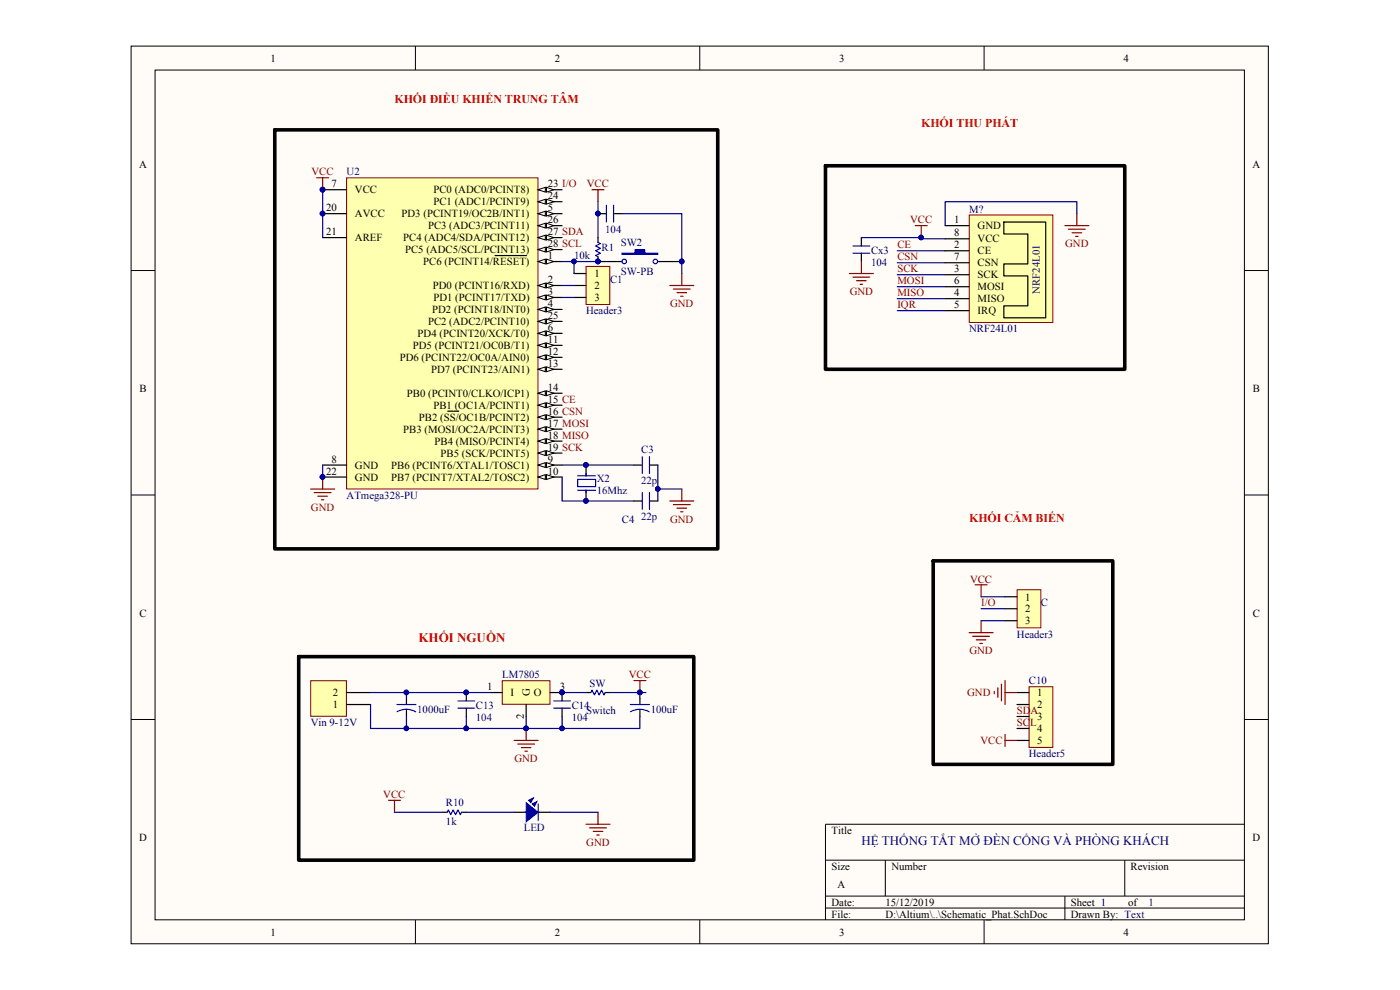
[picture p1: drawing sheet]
<svg xmlns="http://www.w3.org/2000/svg" width="297mm" height="210mm" viewBox="0 0 297 210" stroke-linecap="round" stroke-linejoin="round" font-family="sans-serif">
<path d="M27.9 9.8h241.2v190.4h-241.2z" fill="#fffcf8"/>
<path d="M27.8 9.8h241.3v190.4h-241.3z" fill="none" stroke="#000" stroke-width=".21"/>
<path d="M32.9 14.9h231.1v180.2h-231.1z" fill="#fffcf8"/>
<g fill="none" stroke="#000" stroke-width=".21">
<path d="M32.9 14.9h231.1v180.2h-231.1zM88.1 9.8v5M148.4 9.8v5M208.8 9.8v5M27.8 57.4h5.1M264 57.4h5.1M27.8 105h5.1M264 105h5.1M27.8 152.6h5.1M264 152.6h5.1M264 174.8h-88.9v20.4M88.1 195.2v5"/>
<path d="M148.4 195.2v5M175.1 182.5h88.9M175.1 190.1h88.9M175.1 192.6h88.9M187.8 182.5v7.6M208.8 195.2v5M225.9 190.1v5.1M238.6 182.5v7.6"/>
</g>
<path d="M73.6 37.8h40.5v65.9h-40.5z" fill="#ffffb0"/>
<path d="M73.5 37.7h40.6v66h-40.6z" fill="none" stroke="#800000" stroke-width=".21"/>
<path d="M114.2 55.5h5" fill="none" stroke="#000" stroke-width=".25"/>
<path d="M114.2 55.5l1.5-.5v1z" fill="#fffcf8"/>
<path d="M114.2 55.5l1.5-.5v1z" fill="none" stroke="#000" stroke-width=".21"/>
<path d="M115.9 55l1.6 .5-1.6 .5z" fill="#fffcf8"/>
<path d="M115.9 55l1.6 .5-1.6 .5z" fill="none" stroke="#000" stroke-width=".21"/>
<path d="M105 54.2h4M109.1 54.2h2.6M114.2 60.6h5" fill="none" stroke="#000" stroke-width=".25"/>
<path d="M114.2 60.6l1.5-.5v1z" fill="#fffcf8"/>
<path d="M114.2 60.6l1.5-.5v1z" fill="none" stroke="#000" stroke-width=".21"/>
<path d="M115.9 60.1l1.6 .5-1.6 .5z" fill="#fffcf8"/>
<path d="M115.9 60.1l1.6 .5-1.6 .5z" fill="none" stroke="#000" stroke-width=".21"/>
<path d="M114.2 63.1h5" fill="none" stroke="#000" stroke-width=".25"/>
<path d="M114.2 63.1l1.5-.5v1z" fill="#fffcf8"/>
<path d="M114.2 63.1l1.5-.5v1z" fill="none" stroke="#000" stroke-width=".21"/>
<path d="M115.9 62.6l1.6 .5-1.6 .5z" fill="#fffcf8"/>
<path d="M115.9 62.6l1.6 .5-1.6 .5z" fill="none" stroke="#000" stroke-width=".21"/>
<path d="M114.2 65.6h5" fill="none" stroke="#000" stroke-width=".25"/>
<path d="M114.2 65.6l1.5-.5v1z" fill="#fffcf8"/>
<path d="M114.2 65.6l1.5-.5v1z" fill="none" stroke="#000" stroke-width=".21"/>
<path d="M115.9 65.1l1.6 .5-1.6 .5z" fill="#fffcf8"/>
<path d="M115.9 65.1l1.6 .5-1.6 .5z" fill="none" stroke="#000" stroke-width=".21"/>
<path d="M114.2 68.2h5" fill="none" stroke="#000" stroke-width=".25"/>
<path d="M114.2 68.2l1.5-.5v1z" fill="#fffcf8"/>
<path d="M114.2 68.2l1.5-.5v1z" fill="none" stroke="#000" stroke-width=".21"/>
<path d="M115.9 67.7l1.6 .5-1.6 .5z" fill="#fffcf8"/>
<path d="M115.9 67.7l1.6 .5-1.6 .5z" fill="none" stroke="#000" stroke-width=".21"/>
<path d="M114.2 70.7h5" fill="none" stroke="#000" stroke-width=".25"/>
<path d="M114.2 70.7l1.5-.5v1z" fill="#fffcf8"/>
<path d="M114.2 70.7l1.5-.5v1z" fill="none" stroke="#000" stroke-width=".21"/>
<path d="M115.9 70.2l1.6 .5-1.6 .5z" fill="#fffcf8"/>
<path d="M115.9 70.2l1.6 .5-1.6 .5z" fill="none" stroke="#000" stroke-width=".21"/>
<path d="M68.4 40.2h5.1M68.4 98.7h5.1M114.2 98.7h5" fill="none" stroke="#000" stroke-width=".25"/>
<circle cx="68.4" cy="40.2" r=".48" fill="#000080" stroke="#000080" stroke-width=".21"/>
<path d="M114.2 98.7l1.5-.6v1.1z" fill="#fffcf8"/>
<path d="M114.2 98.7l1.5-.6v1.1z" fill="none" stroke="#000" stroke-width=".21"/>
<path d="M115.9 98.1l1.6 .6-1.6 .5z" fill="#fffcf8"/>
<path d="M115.9 98.1l1.6 .6-1.6 .5z" fill="none" stroke="#000" stroke-width=".21"/>
<path d="M114.2 101.2h5" fill="none" stroke="#000" stroke-width=".25"/>
<path d="M114.2 101.2l1.5-.5v1z" fill="#fffcf8"/>
<path d="M114.2 101.2l1.5-.5v1z" fill="none" stroke="#000" stroke-width=".21"/>
<path d="M115.9 100.7l1.6 .5-1.6 .5z" fill="#fffcf8"/>
<path d="M115.9 100.7l1.6 .5-1.6 .5z" fill="none" stroke="#000" stroke-width=".21"/>
<path d="M114.2 73.3h5" fill="none" stroke="#000" stroke-width=".25"/>
<path d="M114.2 73.3l1.5-.6v1.1z" fill="#fffcf8"/>
<path d="M114.2 73.3l1.5-.6v1.1z" fill="none" stroke="#000" stroke-width=".21"/>
<path d="M115.9 72.7l1.6 .6-1.6 .5z" fill="#fffcf8"/>
<path d="M115.9 72.7l1.6 .6-1.6 .5z" fill="none" stroke="#000" stroke-width=".21"/>
<path d="M114.2 75.8h5" fill="none" stroke="#000" stroke-width=".25"/>
<path d="M114.2 75.8l1.5-.5v1z" fill="#fffcf8"/>
<path d="M114.2 75.8l1.5-.5v1z" fill="none" stroke="#000" stroke-width=".21"/>
<path d="M115.9 75.3l1.6 .5-1.6 .5z" fill="#fffcf8"/>
<path d="M115.9 75.3l1.6 .5-1.6 .5z" fill="none" stroke="#000" stroke-width=".21"/>
<path d="M114.2 78.3h5" fill="none" stroke="#000" stroke-width=".25"/>
<path d="M114.2 78.3l1.5-.5v1z" fill="#fffcf8"/>
<path d="M114.2 78.3l1.5-.5v1z" fill="none" stroke="#000" stroke-width=".21"/>
<path d="M115.9 77.8l1.6 .5-1.6 .5z" fill="#fffcf8"/>
<path d="M115.9 77.8l1.6 .5-1.6 .5z" fill="none" stroke="#000" stroke-width=".21"/>
<path d="M114.2 83.4h5" fill="none" stroke="#000" stroke-width=".25"/>
<path d="M114.2 83.4l1.5-.5v1z" fill="#fffcf8"/>
<path d="M114.2 83.4l1.5-.5v1z" fill="none" stroke="#000" stroke-width=".21"/>
<path d="M115.9 82.9l1.6 .5-1.6 .5z" fill="#fffcf8"/>
<path d="M115.9 82.9l1.6 .5-1.6 .5z" fill="none" stroke="#000" stroke-width=".21"/>
<path d="M114.2 86h5" fill="none" stroke="#000" stroke-width=".25"/>
<path d="M114.2 86l1.5-.6v1.1z" fill="#fffcf8"/>
<path d="M114.2 86l1.5-.6v1.1z" fill="none" stroke="#000" stroke-width=".21"/>
<path d="M115.9 85.4l1.6 .6-1.6 .5z" fill="#fffcf8"/>
<path d="M115.9 85.4l1.6 .6-1.6 .5z" fill="none" stroke="#000" stroke-width=".21"/>
<path d="M114.2 88.5h5" fill="none" stroke="#000" stroke-width=".25"/>
<path d="M114.2 88.5l1.5-.5v1z" fill="#fffcf8"/>
<path d="M114.2 88.5l1.5-.5v1z" fill="none" stroke="#000" stroke-width=".21"/>
<path d="M115.9 88l1.6 .5-1.6 .5z" fill="#fffcf8"/>
<path d="M115.9 88l1.6 .5-1.6 .5z" fill="none" stroke="#000" stroke-width=".21"/>
<path d="M95 87.2h1.1M96.2 87.2h1.1M114.2 91h5" fill="none" stroke="#000" stroke-width=".25"/>
<path d="M114.2 91l1.5-.5v1z" fill="#fffcf8"/>
<path d="M114.2 91l1.5-.5v1z" fill="none" stroke="#000" stroke-width=".21"/>
<path d="M115.9 90.5l1.6 .5-1.6 .5z" fill="#fffcf8"/>
<path d="M115.9 90.5l1.6 .5-1.6 .5z" fill="none" stroke="#000" stroke-width=".21"/>
<path d="M114.2 93.6h5" fill="none" stroke="#000" stroke-width=".25"/>
<path d="M114.2 93.6l1.5-.5v1z" fill="#fffcf8"/>
<path d="M114.2 93.6l1.5-.5v1z" fill="none" stroke="#000" stroke-width=".21"/>
<path d="M115.9 93.1l1.6 .5-1.6 .5z" fill="#fffcf8"/>
<path d="M115.9 93.1l1.6 .5-1.6 .5z" fill="none" stroke="#000" stroke-width=".21"/>
<path d="M114.2 96.1h5" fill="none" stroke="#000" stroke-width=".25"/>
<path d="M114.2 96.1l1.5-.5v1z" fill="#fffcf8"/>
<path d="M114.2 96.1l1.5-.5v1z" fill="none" stroke="#000" stroke-width=".21"/>
<path d="M115.9 95.6l1.6 .5-1.6 .5z" fill="#fffcf8"/>
<path d="M115.9 95.6l1.6 .5-1.6 .5z" fill="none" stroke="#000" stroke-width=".21"/>
<path d="M68.4 45.3h5.1M68.4 50.4h5.1M114.2 40.2h5M68.4 101.2h5.1" fill="none" stroke="#000" stroke-width=".25"/>
<g fill="#000080" stroke="#000080" stroke-width=".21">
<circle cx="68.4" cy="45.3" r=".48"/>
<circle cx="68.4" cy="101.2" r=".48"/>
</g>
<path d="M114.2 40.2l1.5-.5v1.1z" fill="#fffcf8"/>
<path d="M114.2 40.2l1.5-.5v1.1z" fill="none" stroke="#000" stroke-width=".21"/>
<path d="M115.9 39.7l1.6 .5-1.6 .6z" fill="#fffcf8"/>
<path d="M115.9 39.7l1.6 .5-1.6 .6z" fill="none" stroke="#000" stroke-width=".21"/>
<path d="M114.2 42.8h5" fill="none" stroke="#000" stroke-width=".25"/>
<path d="M114.2 42.8l1.5-.5v1z" fill="#fffcf8"/>
<path d="M114.2 42.8l1.5-.5v1z" fill="none" stroke="#000" stroke-width=".21"/>
<path d="M115.9 42.3l1.6 .5-1.6 .5z" fill="#fffcf8"/>
<path d="M115.9 42.3l1.6 .5-1.6 .5z" fill="none" stroke="#000" stroke-width=".21"/>
<path d="M114.2 45.3h5" fill="none" stroke="#000" stroke-width=".25"/>
<path d="M114.2 45.3l1.5-.5v1z" fill="#fffcf8"/>
<path d="M114.2 45.3l1.5-.5v1z" fill="none" stroke="#000" stroke-width=".21"/>
<path d="M115.9 44.8l1.6 .5-1.6 .5z" fill="#fffcf8"/>
<path d="M115.9 44.8l1.6 .5-1.6 .5z" fill="none" stroke="#000" stroke-width=".21"/>
<path d="M114.2 47.9h5" fill="none" stroke="#000" stroke-width=".25"/>
<path d="M114.2 47.9l1.5-.5v1z" fill="#fffcf8"/>
<path d="M114.2 47.9l1.5-.5v1z" fill="none" stroke="#000" stroke-width=".21"/>
<path d="M115.9 47.4l1.6 .5-1.6 .5z" fill="#fffcf8"/>
<path d="M115.9 47.4l1.6 .5-1.6 .5z" fill="none" stroke="#000" stroke-width=".21"/>
<path d="M114.2 50.4h5" fill="none" stroke="#000" stroke-width=".25"/>
<path d="M114.2 50.4l1.5-.5v1z" fill="#fffcf8"/>
<path d="M114.2 50.4l1.5-.5v1z" fill="none" stroke="#000" stroke-width=".21"/>
<path d="M115.9 49.9l1.6 .5-1.6 .5z" fill="#fffcf8"/>
<path d="M115.9 49.9l1.6 .5-1.6 .5z" fill="none" stroke="#000" stroke-width=".21"/>
<path d="M114.2 52.9h5" fill="none" stroke="#000" stroke-width=".25"/>
<path d="M114.2 52.9l1.5-.5v1z" fill="#fffcf8"/>
<path d="M114.2 52.9l1.5-.5v1z" fill="none" stroke="#000" stroke-width=".21"/>
<path d="M115.9 52.4l1.6 .5-1.6 .5z" fill="#fffcf8"/>
<path d="M115.9 52.4l1.6 .5-1.6 .5z" fill="none" stroke="#000" stroke-width=".21"/>
<g fill="#000080" stroke="#000080" stroke-width=".21">
<circle cx="68.4" cy="40.2" r=".48"/>
<circle cx="68.4" cy="45.3" r=".48"/>
<circle cx="68.4" cy="101.2" r=".48"/>
<circle cx="124.3" cy="106.2" r=".48"/>
<circle cx="124.3" cy="98.6" r=".48"/>
<circle cx="195.4" cy="50.4" r=".48"/>
</g>
<path d="M124.3 98.7v2.2M124.3 104v2.3" fill="none" stroke="#000" stroke-width=".25"/>
<path d="M122.5 101.7h3.9v1.5h-3.9zM122.5 104h3.9M122.5 100.9h3.9M124.3 100.4v.5M124.3 104v.5" fill="none" stroke="#00f" stroke-width=".25"/>
<g fill="none" stroke="#800000" stroke-width=".25">
<path d="M67.2 37.7h2.5M68.4 37.7v2.5M144.6 58v2.6M194.2 47.9h2.5M195.4 47.9v2.5M225.9 47.9h5.1M226.7 48.6h3.5M227.4 49.4h2.1M228.2 50.1h.5M228.4 45.3v2.6M142.1 60.6h5.1M142.9 61.3h3.5"/>
<path d="M143.6 62.1h2.1M144.4 62.8h.5M65.9 103.7h5.1M66.7 104.5h3.5M67.4 105.3h2.1M68.2 106h.5M68.4 101.2v2.5M142.1 106.3h5.1M142.9 107h3.5M143.6 107.8h2.1M144.4 108.6h.5M144.6 103.7v2.6"/>
</g>
<path d="M106.6 144.4h10.1v5h-10.1z" fill="#ffffb0"/>
<path d="M106.6 144.4h10.1v5h-10.1z" fill="none" stroke="#800000" stroke-width=".21"/>
<path d="M86.2 148.2v1.2M86.2 150.7v1.3M104 146.9h2.5M111.6 149.4v2.6M116.7 146.9h2.5M135.7 148.2v1.2M135.7 150.7v1.3" fill="none" stroke="#000" stroke-width=".25"/>
<g fill="#000080" stroke="#000080" stroke-width=".21">
<circle cx="119.2" cy="146.9" r=".48"/>
<circle cx="111.6" cy="154.5" r=".48"/>
</g>
<path d="M109.1 157.1h5.1M109.8 157.8h3.6M110.6 158.6h2M111.4 159.3h.5M111.6 154.5v2.6M82.4 169.8h2.6M83.7 169.8v2.5M124.3 174.8h5.1M125.1 175.6h3.5M125.8 176.4h2.1M126.6 177.1h.5M126.9 172.3v2.5" fill="none" stroke="#800000" stroke-width=".25"/>
<path d="M84.2 149.4h4.1M84.2 151l1.2-.5h.9l1.1 .2 .8 .3M133.7 149.4h4.1M133.8 151l1.1-.5h.9l1.2 .2 .7 .3" fill="none" stroke="#00f" stroke-width=".25"/>
<path d="M112.1 169.8l1-.5-.5 1z" fill="#00f"/>
<path d="M112.1 169.8l1-.5-.5 1z" fill="none" stroke="#00f" stroke-width=".21"/>
<path d="M112.9 170.5l1-.5-.5 1z" fill="#00f"/>
<path d="M112.9 170.5l1-.5-.5 1z" fill="none" stroke="#00f" stroke-width=".21"/>
<path d="M111.6 170.3l2.6 2-2.6 2z" fill="#00f"/>
<path d="M111.6 170.3l2.6 2-2.6 2z" fill="none" stroke="#00f" stroke-width=".21"/>
<path d="M111.4 172.3h.7M113.9 172.3h.5M114.2 170.5v3.6" fill="none" stroke="#00f" stroke-width=".25"/>
<path d="M109.1 172.3h2.5M114.2 172.3h2.5" fill="none" stroke="#000" stroke-width=".25"/>
<path d="M134.5 144.4h2.5M135.7 144.4v2.5" fill="none" stroke="#800000" stroke-width=".25"/>
<circle cx="135.7" cy="146.9" r=".48" fill="#000080" stroke="#000080" stroke-width=".21"/>
<path d="M63.4 139.3h83.8v43.2h-83.8z" fill="none" stroke="#000" stroke-width=".76"/>
<path d="M124.4 56.6h5v8h-5z" fill="#ffffb0"/>
<path d="M124.3 56.5h5.1v8.1h-5.1z" fill="none" stroke="#800000" stroke-width=".21"/>
<path d="M121.8 58h2.5M126.9 45.3h1.7M126.9 55.5h5M130.2 45.3h1.7M139.6 55.5h5M182.7 50.4v1.8M182.7 53.7v1.8M121.8 60.6h2.5M121.8 63.1h2.5" fill="none" stroke="#000" stroke-width=".25"/>
<path d="M128.6 43.5v3.6M130.2 43.5v3.6M181 53.7h3.5M181 52.2h3.5" fill="none" stroke="#00f" stroke-width=".25"/>
<g fill="#000080" stroke="#000080" stroke-width=".21">
<circle cx="126.8" cy="45.3" r=".48"/>
<circle cx="126.8" cy="55.5" r=".48"/>
<circle cx="144.6" cy="55.5" r=".48"/>
</g>
<path d="M131.9 53.7h2.8v-.8h2.1v.8h2.8v.3h-7.7z" fill-rule="evenodd" fill="#00f"/>
<g fill="none" stroke="#00f" stroke-width=".25">
<path d="M126.9 51.4l.5 .3-1 .5 1 .5-1 .5 1 .5-1 .5 .5 .3M131.9 53.7h2.8v-.8h2.1v.8h2.8v.3h-7.7zM94.9 172.3l.2-.5 .5 1 .5-1 .5 1 .5-1 .6 1 .2-.5"/>
<circle cx="132.4" cy="55.5" r=".48"/>
<circle cx="139" cy="55.5" r=".48"/>
</g>
<g fill="#000080" stroke="#000080" stroke-width=".21">
<circle cx="126.8" cy="55.5" r=".48"/>
<circle cx="144.6" cy="55.5" r=".48"/>
</g>
<path d="M126.9 50.4v1M126.9 54.5v1M93.8 172.3h1.1M97.9 172.3h1" fill="none" stroke="#000" stroke-width=".25"/>
<path d="M180.2 58h5.1M181 58.8h3.5M181.7 59.5h2.1M182.7 55.5v2.5M182.5 60.3h.5" fill="none" stroke="#800000" stroke-width=".25"/>
<path d="M66 144.4h7.5v7.5h-7.5z" fill="#ffffb0"/>
<path d="M65.9 144.4h7.6v7.5h-7.6z" fill="none" stroke="#800000" stroke-width=".21"/>
<path d="M73.5 149.4h5.1M73.5 146.9h5.1" fill="none" stroke="#000" stroke-width=".25"/>
<path d="M205.7 45.6h17.7v22.8h-17.7z" fill="#ffffb0"/>
<path d="M205.6 45.6h17.8v22.8h-17.8z" fill="none" stroke="#800000" stroke-width=".21"/>
<path d="M200.5 47.9h5.1M200.5 53.2h5.1M200.5 58.3h5.1M200.5 55.7h5.1M200.5 50.7h5.1M213 47.1h8.8v20.3h-8.8v-2.5h5v-6.4h-5v-2.5h5v-6.4h-5zM200.5 63.4h5.1M200.5 65.9h5.1M200.5 60.8h5.1" fill="none" stroke="#000" stroke-width=".25"/>
<path d="M205.6 134.2h5.1M206.4 135h3.5M206.9 124h2.5M207.1 135.7h2M207.9 136.5h.5M208.1 124v2.6M208.1 131.7v2.5" fill="none" stroke="#800000" stroke-width=".25"/>
<path d="M215.8 125.1h5v8.1h-5z" fill="#ffffb0"/>
<path d="M215.8 125.1h5v8.1h-5z" fill="none" stroke="#800000" stroke-width=".21"/>
<path d="M213.2 126.6h2.6M213.2 129.1h2.6M213.2 131.7h2.6" fill="none" stroke="#000" stroke-width=".25"/>
<path d="M218.4 145.7h5v12.8h-5z" fill="#ffffb0"/>
<path d="M218.3 145.7h5.1v12.8h-5.1z" fill="none" stroke="#800000" stroke-width=".21"/>
<g fill="none" stroke="#000" stroke-width=".25">
<path d="M134.5 98.7h1.8M137.8 98.7h1.8M134.5 106.3h1.8M137.8 106.3h1.8M98.9 146.9v1.8M98.9 150.2v1.8M119.2 146.9v1.8M119.2 150.2v1.8M124.3 146.9h1M128.4 146.9h1M215.8 146.9h2.5M215.8 149.4h2.5"/>
<path d="M215.8 152h2.5M215.8 154.5h2.5M215.8 157.1h2.5"/>
</g>
<path d="M125.6 40.2h2.5M126.9 40.2v2.6M210.9 146.7v.5M211.7 145.9v2M212.4 145.1v3.6M213.2 144.4v5M213.2 155.8v2.5M213.2 146.9h2.6M213.2 157.1h2.6" fill="none" stroke="#800000" stroke-width=".25"/>
<g fill="#000080" stroke="#000080" stroke-width=".21">
<circle cx="98.9" cy="146.9" r=".48"/>
<circle cx="119.2" cy="146.9" r=".48"/>
<circle cx="124.3" cy="98.6" r=".48"/>
<circle cx="124.3" cy="106.2" r=".48"/>
<circle cx="139.5" cy="103.7" r=".48"/>
<circle cx="68.4" cy="101.2" r=".48"/>
<circle cx="86.2" cy="146.9" r=".48"/>
<circle cx="121.8" cy="55.5" r=".48"/>
<circle cx="119.2" cy="154.5" r=".48"/>
<circle cx="135.7" cy="146.9" r=".48"/>
<circle cx="86.2" cy="154.5" r=".48"/>
<circle cx="111.6" cy="154.5" r=".48"/>
<circle cx="98.9" cy="154.5" r=".48"/>
<circle cx="126.8" cy="55.5" r=".48"/>
<circle cx="195.4" cy="50.4" r=".48"/>
<circle cx="68.4" cy="45.3" r=".48"/>
<circle cx="68.4" cy="40.2" r=".48"/>
<circle cx="126.8" cy="45.3" r=".48"/>
<circle cx="144.6" cy="55.5" r=".48"/>
</g>
<path d="M136.3 96.9v3.5M137.8 96.9v3.5M136.3 104.5v3.6M137.8 104.5v3.6M97.1 150.2h3.6M97.1 148.7h3.6M117.5 150.2h3.5M117.5 148.7h3.5M125.3 146.9l.3-.5 .5 1 .5-1 .5 1 .5-1 .5 1 .3-.5" fill="none" stroke="#00f" stroke-width=".25"/>
<g fill="none" stroke="#000080" stroke-width=".25">
<path d="M68.4 40.2v10.2M119.2 55.5h7.7M121.8 55.5v2.5M126.9 42.8v7.6M131.9 45.3h12.7v12.7M182.7 50.4h12.7v.3h5.1M190.4 53.2h10.1M190.4 55.7h10.1M190.4 58.3h10.1M228.4 45.3v-2.5h-27.9v5.1M119.2 60.6h2.6M119.2 63.1h2.6"/>
<path d="M190.4 60.8h10.1M190.4 63.4h10.1M190.4 65.9h10.1M68.4 98.7v2.5M119.2 98.7h15.3M139.6 98.7v7.6M119.2 101.2v5.1h15.3M139.6 103.7h5M208.1 126.6h5.1M208.1 129.1h5.1M208.1 131.7h5.1M78.6 149.4v5.1h7.6v-2.5"/>
<path d="M78.6 146.9h25.4M86.2 146.9v1.3M86.2 154.5h12.7M98.9 152v2.5h12.7M111.6 152v2.5h24.1v-2.5M119.2 152v2.5M119.2 146.9h5.1M129.4 146.9h6.3M137 146.9h-1.3v1.3M83.7 172.3h10.1M98.9 172.3h10.2M116.7 172.3h10.2"/>
</g>
<path d="M58.3 27.5h94v88.9h-94zM175.1 35.2h63.5v43.1h-63.5zM198 119h38.1v43.1h-38.1z" fill="none" stroke="#000" stroke-width=".76"/>
<text font-size="2.8" fill="#f00" x="88.8" y="136.1">KHỐI NGUỒN</text>
<text font-size="2.8" fill="#000080" x="182.7" y="179.3">HỆ THỐNG TẮT MỞ ĐÈN CỔNG VÀ PHÒNG KHÁCH</text>
<g font-size="2.5" fill="#f00">
<text x="83.7" y="21.9">KHỐI ĐIỀU KHIỂN TRUNG TÂM</text>
<text x="195.4" y="27">KHỐI THU PHÁT</text>
<text x="205.6" y="110.8">KHỐI CẢM BIẾN</text>
</g>
<g font-size="2.3">
<text x="57.4" y="13.1">1</text>
<text x="117.7" y="13.1">2</text>
<text x="178" y="13.1">3</text>
<text x="238.3" y="13.1">4</text>
<text x="29.5" y="35.6">A</text>
<text x="265.7" y="35.6">A</text>
<text x="70.4" y="39.8">7</text>
<text x="75.3" y="41">VCC</text>
<text x="91.9" y="41">PC0 (ADC0/PCINT8)</text>
<text x="116.2" y="39.8">23 I/O</text>
<text x="69.2" y="44.8">20</text>
<text x="75.3" y="46.1">AVCC</text>
<text x="85.2" y="46.1">PD3 (PCINT19/OC2B/INT1)</text>
<text x="91.9" y="43.6">PC1 (ADC1/PCINT9)</text>
<text x="116.2" y="42.3">24</text>
<text x="116.2" y="44.8">5</text>
<text x="116.2" y="47.4">26</text>
<text x="202.4" y="47.4">1</text>
<text x="69.2" y="49.9">21</text>
<text x="75.3" y="51.2">AREF</text>
<text x="85.6" y="51.2">PC4 (ADC4/SDA/PCINT12)</text>
<text x="85.9" y="53.7">PC5 (ADC5/SCL/PCINT13)</text>
<text x="90.8" y="48.6">PC3 (ADC3/PCINT11)</text>
<text x="116.2" y="49.9">27 SDA</text>
<text x="116.2" y="52.5">28 SCL</text>
<text x="202.4" y="52.7">2</text>
<text x="202.4" y="50.2">8</text>
<text x="207.4" y="48.6">GND</text>
<text x="207.4" y="54">CE</text>
<text x="207.4" y="51.4">VCC</text>
<text x="89.8" y="56.3">PC6 (PCINT14/RESET)</text>
<text x="116.2" y="55">1</text>
<text x="126.1" y="58.8">1</text>
<text x="202.4" y="57.8">3</text>
<text x="202.4" y="55.2">7</text>
<text x="207.4" y="59.1">SCK</text>
<text x="207.4" y="56.5">CSN</text>
<text x="91.8" y="61.3">PD0 (PCINT16/RXD)</text>
<text x="91.9" y="63.9">PD1 (PCINT17/TXD)</text>
<text x="116.2" y="60.1">2</text>
<text x="116.2" y="62.6">3</text>
<text x="116.2" y="65.1">4</text>
<text x="126.1" y="61.3">2</text>
<text x="126.1" y="63.9">3</text>
<text x="202.4" y="62.9">4</text>
<text x="202.4" y="65.4">5</text>
<text x="202.4" y="60.3">6</text>
<text x="207.4" y="64.1">MISO</text>
<text x="207.4" y="61.6">MOSI</text>
<text x="88.6" y="71.5">PD4 (PCINT20/XCK/T0)</text>
<text x="90.8" y="69">PC2 (ADC2/PCINT10)</text>
<text x="91.7" y="66.4">PD2 (PCINT18/INT0)</text>
<text x="116.2" y="67.7">25</text>
<text x="116.2" y="70.2">6</text>
<text x="207.4" y="66.7">IRQ</text>
<text x="84.8" y="76.6">PD6 (PCINT22/OC0A/AIN0)</text>
<text x="87.6" y="74">PD5 (PCINT21/OC0B/T1)</text>
<text x="116.2" y="72.8">11</text>
<text x="116.2" y="75.3">12</text>
<text x="116.2" y="77.9">13</text>
<text x="29.6" y="83.2">B</text>
<text x="91.4" y="79.1">PD7 (PCINT23/AIN1)</text>
<text x="116.2" y="82.9">14</text>
<text x="265.8" y="83.2">B</text>
<text x="86.3" y="84.2">PB0 (PCINT0/CLKO/ICP1)</text>
<text x="88.9" y="89.3">PB2 (SS/OC1B/PCINT2)</text>
<text x="91.9" y="86.7">PB1 (OC1A/PCINT1)</text>
<text x="116.2" y="85.5">15 CE</text>
<text x="116.2" y="88">16 CSN</text>
<text x="85.6" y="91.8">PB3 (MOSI/OC2A/PCINT3)</text>
<text x="92.2" y="94.4">PB4 (MISO/PCINT4)</text>
<text x="116.2" y="90.6">17 MOSI</text>
<text x="116.2" y="93.1">18 MISO</text>
<text x="116.2" y="95.6">19 SCK</text>
<text x="69.2" y="100.7">22</text>
<text x="70.4" y="98.2">8</text>
<text x="75.3" y="99.4">GND</text>
<text x="75.3" y="102">GND</text>
<text x="83" y="99.4">PB6 (PCINT6/XTAL1/TOSC1)</text>
<text x="83" y="102">PB7 (PCINT7/XTAL2/TOSC2)</text>
<text x="93.5" y="96.9">PB5 (SCK/PCINT5)</text>
<text x="116.2" y="98.2">9</text>
<text x="116.2" y="100.7">10</text>
<text x="29.6" y="130.9">C</text>
<text x="217.5" y="127.4">1</text>
<text x="217.5" y="129.9">2</text>
<text x="265.8" y="130.9">C</text>
<text x="217.5" y="132.5">3</text>
<text x="70.6" y="147.7">2</text>
<text x="103.4" y="146.4">1</text>
<text x="108.3" y="147.7">I</text>
<text x="112.4" y="147.7" transform="rotate(-90 112.4 147.7)">G</text>
<text x="113.3" y="147.7">O</text>
<text x="118.7" y="146.4">3</text>
<text x="220" y="147.7">1</text>
<text x="70.6" y="150.2">1</text>
<text x="111.1" y="152.6" transform="rotate(-90 111.1 152.6)">2</text>
<text x="220" y="150.2">2</text>
<text x="220" y="152.7">3</text>
<text x="220" y="155.3">4</text>
<text x="220" y="157.8">5</text>
<text x="29.5" y="178.5">D</text>
<text x="176.4" y="176.9">Title</text>
<text x="265.7" y="178.5">D</text>
<text x="176.4" y="184.5">Size</text>
<text x="189.1" y="184.5">Number</text>
<text x="239.9" y="184.5">Revision</text>
<text x="177.7" y="188.3">A</text>
<text x="176.4" y="192.1">Date:</text>
<text x="176.4" y="194.6">File:</text>
<text x="187.8" y="192.1">15/12/2019</text>
<text x="187.8" y="194.6">D:\Altium\..\Schematic_Phat.SchDoc</text>
<text x="227.2" y="192.1">Sheet 1</text>
<text x="227.2" y="194.6">Drawn By: Text</text>
<text x="239.3" y="192.1">of</text>
<text x="57.4" y="198.5">1</text>
<text x="117.7" y="198.5">2</text>
<text x="178" y="198.5">3</text>
<text x="238.3" y="198.5">4</text>
</g>
<g font-size="2.3" fill="#800000">
<text x="66.1" y="37.2">VCC</text>
<text x="124.5" y="39.8">VCC</text>
<text x="193.1" y="47.4">VCC</text>
<text x="190.4" y="52.7">CE</text>
<text x="226" y="52.5">GND</text>
<text x="190.4" y="55.2">CSN</text>
<text x="190.4" y="57.8">SCK</text>
<text x="142.2" y="65.1">GND</text>
<text x="180.3" y="62.6">GND</text>
<text x="190.4" y="60.3">MOSI</text>
<text x="190.4" y="62.9">MISO</text>
<text x="190.4" y="65.4">IQR</text>
<text x="66" y="108.3">GND</text>
<text x="142.2" y="110.9">GND</text>
<text x="205.8" y="123.6">VCC</text>
<text x="208.1" y="128.7">I/O</text>
<text x="133.4" y="143.8">VCC</text>
<text x="205.7" y="138.8">GND</text>
<text x="205.2" y="147.7">GND</text>
<text x="215.7" y="151.5">SDA</text>
<text x="215.7" y="154">SCL</text>
<text x="109.1" y="161.6">GND</text>
<text x="208" y="157.8">VCC</text>
<text x="81.3" y="169.2">VCC</text>
<text x="124.4" y="179.4">GND</text>
</g>
<g font-size="2.3" fill="#000080">
<text x="73.5" y="37.2">U2</text>
<text x="205.6" y="45.1">M?</text>
<text x="127.6" y="53.2">R1</text>
<text x="128.4" y="49.4">104</text>
<text x="131.7" y="52.2">SW2</text>
<text x="184.8" y="54">Cx3</text>
<text x="121.8" y="55">10k</text>
<text x="131.7" y="58.3">SW-PB</text>
<text x="184.8" y="56.5">104</text>
<text x="129.4" y="60.1">C1</text>
<text x="220.6" y="62.4" transform="rotate(-90 220.6 62.4)">NRF24L01</text>
<text x="124.3" y="66.7">Header3</text>
<text x="205.6" y="70.5">NRF24L01</text>
<text x="136" y="96.1">C3</text>
<text x="73.5" y="105.8">ATmega328-PU</text>
<text x="126.6" y="102.2">X2</text>
<text x="126.6" y="104.8">16Mhz</text>
<text x="136" y="102.7">22p</text>
<text x="132" y="110.9">C4</text>
<text x="136" y="110.4">22p</text>
<text x="220.8" y="128.7">C</text>
<text x="215.7" y="135.3">Header3</text>
<text x="106.6" y="143.8">LM7805</text>
<text x="125.1" y="145.6">SW</text>
<text x="218.3" y="145.1">C10</text>
<text x="65.9" y="154">Vin 9-12V</text>
<text x="88.5" y="151.2">1000uF</text>
<text x="101" y="150.5">C13</text>
<text x="101" y="153">104</text>
<text x="121.3" y="150.5">C14</text>
<text x="121.3" y="153">104</text>
<text x="124.3" y="151.5">Switch</text>
<text x="138" y="151.2">100uF</text>
<text x="218.3" y="160.6">Header5</text>
<text x="94.6" y="171">R10</text>
<text x="94.6" y="175.1">1k</text>
<text x="111.1" y="176.4">LED</text>
<text x="243.7" y="192.1">1</text>
</g>
</svg>
